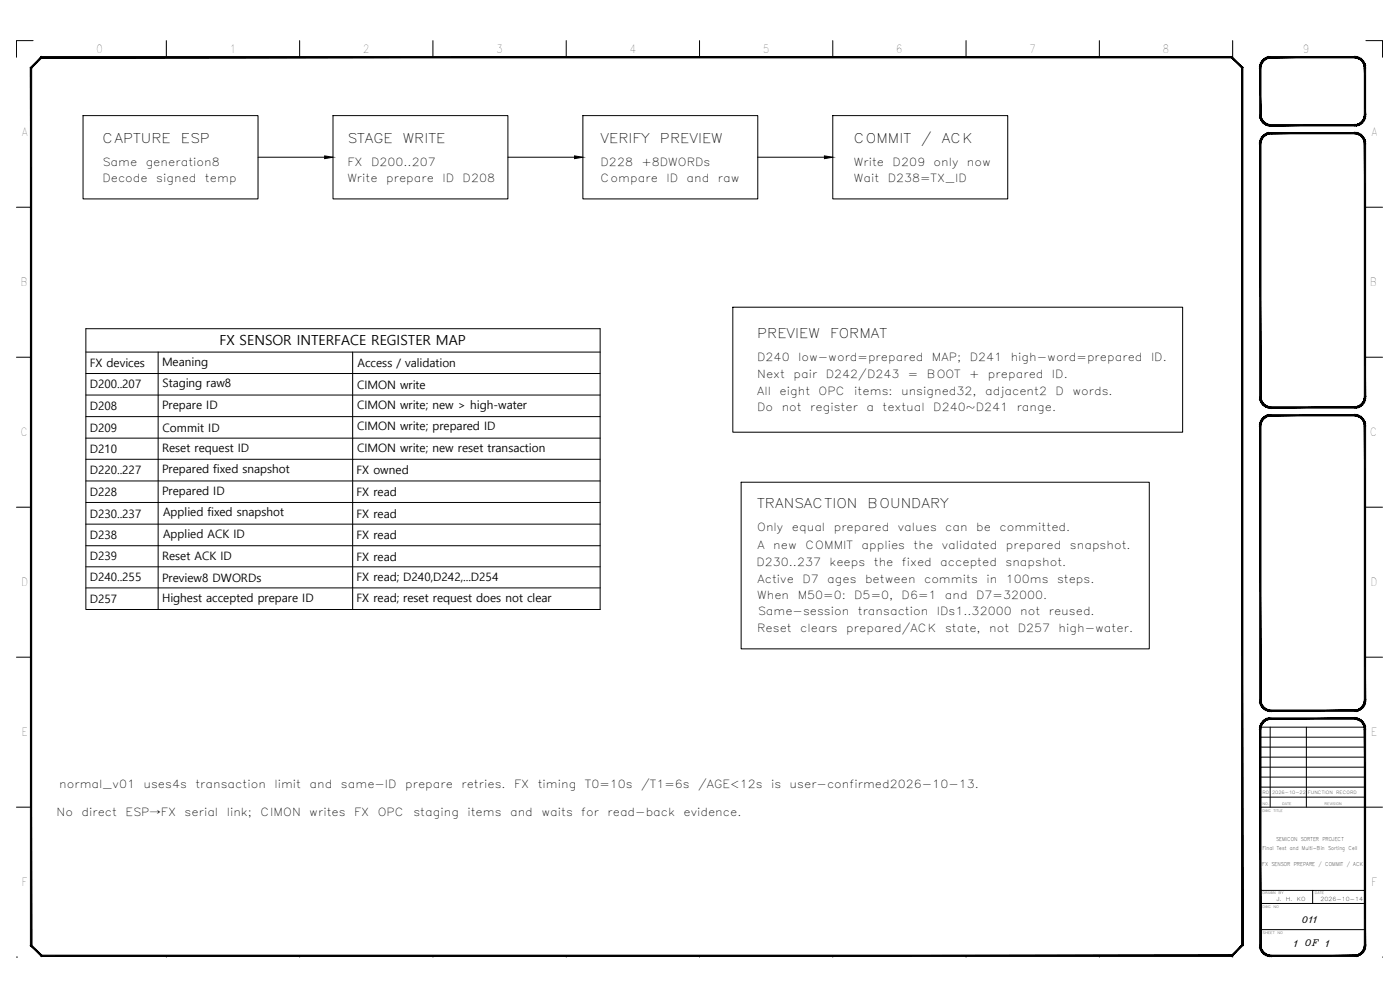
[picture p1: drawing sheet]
<svg xmlns="http://www.w3.org/2000/svg" width="420mm" height="297mm" viewBox="0 0 420 297" stroke-linecap="round" stroke-linejoin="round" font-family="sans-serif">
<g fill="none" stroke="#000" stroke-width=".3">
<path d="M9.9 12.2h-5v5M49.9 12.2v5M89.9 12.2v5M129.9 12.2v5M169.9 12.2v5M209.9 12.2v5M249.9 12.2v5M289.9 12.2v5M329.9 12.2v5M369.9 12.2v5M409.9 12.2h5v5M24.9 34.7h52.5v25h-52.5z"/>
<path d="M99.9 34.7h52.5v25h-52.5zM174.9 34.7h52.5v25h-52.5zM249.9 34.7h52.5v25h-52.5zM372.8 20.3v17.6M77.4 47.2h20M152.4 47.2h20M227.4 47.2h20M4.9 62.2h4.4M409.9 62.2h5M25.8 98.6h154.3v84.3h-154.3zM219.9 92.2h135v37.5h-135zM4.9 107.2h4.4"/>
<path d="M25.8 105.6h154.3M25.8 112.1h154.3M25.8 118.5h154.3M47.5 105.6v77.3M105.8 105.6v77.3M409.9 107.2h5M25.8 125h154.3M25.8 131.5h154.3M25.8 137.8h154.3M4.9 152.2h4.4M25.8 144.3h154.3M25.8 150.8h154.3"/>
<path d="M25.8 157.3h154.3M222.4 144.7h122.5v50h-122.5zM409.9 152.2h5M25.8 163.7h154.3M25.8 170.1h154.3M25.8 176.4h154.3M4.9 197.2h4.4M409.9 197.2h5M378.3 218.2h31.4M381.2 218.2v24M392.1 218.2v24M378.2 239.2h31.4"/>
<path d="M378.3 236.2h31.3M378.3 233.2h31.3M378.3 230.2h31.3M378.3 227.2h31.4M378.3 224.2h31.4M378.3 221.2h31.4M4.9 242.2h4.4M372.8 259.4v24.2M378.2 242.2h31.4M409.9 242.2h5M378.2 278.9h31.4M378.2 271.1h31.4"/>
<path d="M378.2 267.2h31.4M393.9 267.2v3.9M4.9 287.2h.1M49.9 286.8v.4M89.9 286.8v.4M129.9 286.8v.4M169.9 286.8v.4M209.9 286.8v.4M249.9 286.8v.4M289.9 286.8v.4M329.9 286.8v.4M369.9 286.5v.7"/>
<path d="M414.9 287.2h.1"/>
</g>
<g fill="#000" stroke="#000" stroke-width=".3">
<path d="M97.4 46.8l2.5 .4-2.5 .4zM172.4 46.8l2.5 .4-2.5 .4zM247.4 46.8l2.5 .4-2.5 .4z"/>
<path d="M380.9 17h.5v.4zM380.9 17v.4h.5zM380.4 17.2l.5-.2v.4zM380.4 17.2l.1 .3 .4-.1zM379.9 17.3l.5-.1 .1 .3zM379.9 17.3l.2 .4 .4-.2zM379.4 17.6l.5-.3 .2 .4zM379.4 17.6l.3 .3 .4-.2zM379 18l.4-.4 .3 .3zM379 18l.3 .2 .4-.3zM379 18l.3 .2-.6 .2zM378.7 18.4l.3 .2 .3-.4zM378.7 18.4l.3 .2-.6 .2zM378.4 18.8l.4 .2 .2-.4zM378.4 18.8l.4 .2-.6 .3zM378.2 19.3l.4 .1 .2-.4zM378.2 19.3l.4 .1-.5 .4zM378.1 19.8l.4 .1 .1-.5zM378.1 19.8l.4 .1-.5 .4zM378.5 19.9l-.5 .4h.4z"/>
<path d="M381.4 17.4h25.1v-.4zM381.4 17h25.1l-25.1 .4z"/>
<path d="M378 34.5h.4l-.3 .5zM378.4 34.5l-.3 .5 .4-.1zM378.1 35l.4-.1-.3 .6zM378.5 34.9l-.3 .6 .4-.1zM378.2 35.5l.4-.1-.2 .6zM378.6 35.4l-.2 .6 .4-.2zM378.4 36l.4-.2-.1 .6zM378.8 35.8l-.1 .6 .3-.2zM378.7 36.4l.3-.2v.6zM379 36.2v.6l.3-.3zM379 36.8l.3-.3 .1 .7zM379.3 36.5l.1 .7 .3-.4zM379.7 36.8l.2 .6-.5-.2zM379.7 36.8l.2 .6 .2-.3zM380.1 37.1l.3 .5-.5-.2zM380.1 37.1l.3 .5 .1-.3zM380.5 37.3l.4 .5-.5-.2zM380.5 37.3l.4 .5v-.4zM380.9 37.4l.5 .4h-.5zM380.9 37.4l.5 .4v-.4z"/>
<path d="M378 20.3l.4 14.2v-14.2zM378 20.3l.4 14.2h-.4z"/>
<path d="M380.9 39.8h.5v.3zM380.9 39.8v.4l.5-.1zM380.4 39.9l.5-.1v.4zM380.4 39.9l.1 .4 .4-.1zM379.9 40.1l.5-.2 .1 .4zM379.9 40.1l.2 .4 .4-.2zM379.4 40.4l.5-.3 .2 .4zM379.4 40.4l.3 .3 .4-.2zM379 40.7l.4-.3 .3 .3zM379 40.7l.3 .3 .4-.3zM379 40.7l.3 .3-.6 .1zM378.7 41.1l.3 .3 .3-.4zM378.7 41.1l.3 .3-.6 .2zM378.4 41.6l.4 .2 .2-.4zM378.4 41.6l.4 .2-.6 .3zM378.2 42.1l.4 .1 .2-.4zM378.2 42.1l.4 .1-.5 .4zM378.1 42.6h.4l.1-.4zM378.1 42.6h.4l-.5 .5zM378.5 42.6l-.5 .5h.4z"/>
<path d="M381.4 37.8h25.1v-.4zM381.4 37.4h25.1l-25.1 .4z"/>
<path d="M406.5 37.4l.5 .4h-.5zM406.5 37.4l.5 .4v-.4zM407 37.4l.5 .2-.5 .2zM407 37.4l.5 .2-.1-.3zM407.4 37.3l.6 .1-.5 .2zM407.4 37.3l.6 .1-.2-.3zM407.8 37.1l.7 .1-.5 .2zM407.8 37.1l.7 .1-.3-.4zM408.2 36.8h.7l-.4 .4zM408.2 36.8h.7l-.3-.3zM408.6 36.5l.6-.1-.3 .4zM408.9 36.2l-.3 .3 .6-.1zM408.9 36.2l.6-.2-.3 .4zM409.1 35.8l-.2 .4 .6-.2zM409.1 35.8l.6-.3-.2 .5zM409.3 35.4l-.2 .4 .6-.3zM409.3 35.4l.5-.4-.1 .5zM409.4 34.9l-.1 .5 .5-.4zM409.8 34.5v.5l-.4-.1zM409.5 34.5l-.1 .4 .4-.4z"/>
<path d="M409.5 20.3l.3 14.2v-14.2zM409.5 20.3l.3 14.2h-.3z"/>
<path d="M409.8 19.8v.5h-.3zM409.4 19.9l.1 .4 .3-.5zM409.7 19.3l.1 .5-.4 .1zM409.3 19.4l.1 .5 .3-.6zM409.5 18.8l.2 .5-.4 .1zM409.1 19l.2 .4 .2-.6zM409.2 18.4l.3 .4-.4 .2zM408.9 18.6l.2 .4 .1-.6zM408.9 18l.3 .4-.3 .2zM408.9 18l-.3 .2 .3 .4zM408.5 17.6l.4 .4-.3 .2zM408.5 17.6l-.3 .3 .4 .3zM408 17.3l.5 .3-.3 .3zM408 17.3l-.2 .4 .4 .2zM407.5 17.2l.5 .1-.2 .4zM407.5 17.2l-.1 .3 .4 .2zM407 17l.5 .2-.1 .3zM407 17v.4l.4 .1zM406.5 17h.5v.4zM406.5 17v.4h.5z"/>
<path d="M378 43.1l.4 76v-76zM378 43.1l.4 76h-.4z"/>
<path d="M381.4 40.1h25.1v-.3zM381.4 39.8h25.1l-25.1 .3z"/>
<path d="M409.5 43.1l.3 76v-76zM409.5 43.1l.3 76h-.3z"/>
<path d="M409.8 42.6v.5h-.3zM409.4 42.6l.1 .5 .3-.5zM409.7 42.1l.1 .5h-.4zM409.3 42.2l.1 .4 .3-.5zM409.5 41.6l.2 .5-.4 .1zM409.1 41.8l.2 .4 .2-.6zM409.2 41.1l.3 .5-.4 .2zM408.9 41.4l.2 .4 .1-.7zM408.9 40.7l.3 .4-.3 .3zM408.9 40.7l-.3 .3 .3 .4zM408.5 40.4l.4 .3-.3 .3zM408.5 40.4l-.3 .3 .4 .3zM408 40.1l.5 .3-.3 .3zM408 40.1l-.2 .4 .4 .2zM407.5 39.9l.5 .2-.2 .4zM407.5 39.9l-.1 .4 .4 .2zM407 39.8l.5 .1-.1 .4zM407 39.8v.4l.4 .1zM406.5 39.8h.5v.4zM406.5 39.8v.3l.5 .1z"/>
<path d="M378 119.1h.4l-.3 .5zM378.4 119.1l-.3 .5h.4zM378.1 119.6h.4l-.3 .5zM378.5 119.6l-.3 .5 .4-.1zM378.2 120.1l.4-.1-.2 .6zM378.6 120l-.2 .6 .4-.2zM378.4 120.6l.4-.2-.1 .7zM378.8 120.4l-.1 .7 .3-.3zM378.7 121.1l.3-.3v.7zM379 120.8v.7l.3-.3zM379 121.5l.3-.3 .1 .6zM379.3 121.2l.1 .6 .3-.3zM379.7 121.5l.2 .6-.5-.3zM379.7 121.5l.2 .6 .2-.4zM380.1 121.7l.3 .6-.5-.2zM380.1 121.7l.3 .6 .1-.4zM380.5 121.9l.4 .5-.5-.1zM380.5 121.9l.4 .5v-.4zM380.9 122l.5 .4h-.5zM380.9 122l.5 .4v-.4z"/>
<path d="M378 127.7l.4 82.4v-82.4zM378 127.7l.4 82.4h-.4z"/>
<path d="M381.4 122v.4l25.1-.4zM381.4 122.4l25.1-.4v.4z"/>
<path d="M381.4 124.4v.4l25.1-.4zM381.4 124.8l25.1-.4v.4z"/>
<path d="M380.9 124.5l.5-.1v.4zM380.9 124.5v.3h.5zM380.4 124.6l.5-.1v.3zM380.4 124.6l.1 .3 .4-.1zM379.9 124.8l.5-.2 .1 .3zM379.9 124.8l.2 .3 .4-.2zM379.4 125l.5-.2 .2 .3zM379.4 125l.3 .4 .4-.3zM379 125.4l.4-.4 .3 .4zM379 125.4l.3 .3 .4-.3zM379 125.4l.3 .3-.6 .1zM378.7 125.8l.3 .2 .3-.3zM378.7 125.8l.3 .2-.6 .2zM378.4 126.2l.4 .2 .2-.4zM378.4 126.2l.4 .2-.6 .3zM378.2 126.7l.4 .1 .2-.4zM378.2 126.7l.4 .1-.5 .4zM378.1 127.2l.4 .1 .1-.5zM378.1 127.2l.4 .1-.5 .4zM378.5 127.3l-.5 .4h.4z"/>
<path d="M406.5 122l.5 .4h-.5zM406.5 122l.5 .4v-.4zM407 122l.5 .3-.5 .1zM407 122l.5 .3-.1-.4zM407.4 121.9l.6 .2-.5 .2zM407.4 121.9l.6 .2-.2-.4zM407.8 121.7l.7 .1-.5 .3zM407.8 121.7l.7 .1-.3-.3zM408.2 121.5h.7l-.4 .3zM408.2 121.5h.7l-.3-.3zM408.6 121.2l.6-.1-.3 .4zM408.9 120.8l-.3 .4 .6-.1zM408.9 120.8l.6-.2-.3 .5zM409.1 120.4l-.2 .4 .6-.2zM409.1 120.4l.6-.3-.2 .5zM409.3 120l-.2 .4 .6-.3zM409.3 120l.5-.4-.1 .5zM409.4 119.6l-.1 .4 .5-.4zM409.8 119.1v.5h-.4zM409.5 119.1l-.1 .5 .4-.5z"/>
<path d="M409.8 127.2v.5h-.3zM409.4 127.3l.1 .4 .3-.5zM409.7 126.7l.1 .5-.4 .1zM409.3 126.8l.1 .5 .3-.6zM409.5 126.2l.2 .5-.4 .1zM409.1 126.4l.2 .4 .2-.6zM409.2 125.8l.3 .4-.4 .2zM408.9 126l.2 .4 .1-.6zM408.9 125.4l.3 .4-.3 .2zM408.9 125.4l-.3 .3 .3 .3zM408.5 125l.4 .4-.3 .3zM408.5 125l-.3 .4 .4 .3zM408 124.8l.5 .2-.3 .4zM408 124.8l-.2 .3 .4 .3zM407.5 124.6l.5 .2-.2 .3zM407.5 124.6l-.1 .3 .4 .2zM407 124.5l.5 .1-.1 .3zM407 124.5v.3l.4 .1zM406.5 124.4l.5 .1v.3zM406.5 124.4v.4h.5z"/>
<path d="M409.5 127.7l.3 82.4v-82.4zM409.5 127.7l.3 82.4h-.3z"/>
<path d="M378 210.1h.4l-.3 .5zM378.4 210.1l-.3 .5h.4zM378.1 210.6h.4l-.3 .5zM378.5 210.6l-.3 .5 .4-.1zM378.2 211.1l.4-.1-.2 .6zM378.6 211l-.2 .6 .4-.2zM378.4 211.6l.4-.2-.1 .7zM378.8 211.4l-.1 .7 .3-.3zM378.7 212.1l.3-.3v.7zM379 211.8v.7l.3-.3zM379 212.5l.3-.3 .1 .6zM379.3 212.2l.1 .6 .3-.3zM379.7 212.5l.2 .6-.5-.3zM379.7 212.5l.2 .6 .2-.4zM380.1 212.7l.3 .6-.5-.2zM380.1 212.7l.3 .6 .1-.4zM380.5 212.9l.4 .5-.5-.1zM380.5 212.9l.4 .5v-.4zM380.9 213l.5 .4h-.5zM380.9 213l.5 .4v-.4z"/>
<path d="M378 218.7l.4 64.9v-64.9zM378 218.7l.4 64.9h-.4z"/>
<path d="M381.4 213v.4l25.1-.4zM381.4 213.4l25.1-.4v.4z"/>
<path d="M381.4 215.4v.4l25.1-.4zM381.4 215.8l25.1-.4v.4z"/>
<path d="M380.9 215.4h.5v.4zM380.9 215.4v.4h.5zM380.4 215.6l.5-.2v.4zM380.4 215.6l.1 .3 .4-.1zM379.9 215.8l.5-.2 .1 .3zM379.9 215.8l.2 .3 .4-.2zM379.4 216l.5-.2 .2 .3zM379.4 216l.3 .4 .4-.3zM379 216.4l.4-.4 .3 .4zM379 216.4l.3 .3 .4-.3zM379 216.4l.3 .3-.6 .1zM378.7 216.8l.3 .2 .3-.3zM378.7 216.8l.3 .2-.6 .2zM378.4 217.2l.4 .2 .2-.4zM378.4 217.2l.4 .2-.6 .3zM378.2 217.7l.4 .1 .2-.4zM378.2 217.7l.4 .1-.5 .4zM378.1 218.2l.4 .1 .1-.5zM378.1 218.2l.4 .1-.5 .4zM378.5 218.3l-.5 .4h.4z"/>
<path d="M406.5 213l.5 .4h-.5zM406.5 213l.5 .4v-.4zM407 213l.5 .3-.5 .1zM407 213l.5 .3-.1-.4zM407.4 212.9l.6 .2-.5 .2zM407.4 212.9l.6 .2-.2-.4zM407.8 212.7l.7 .1-.5 .3zM407.8 212.7l.7 .1-.3-.3zM408.2 212.5h.7l-.4 .3zM408.2 212.5h.7l-.3-.3zM408.6 212.2l.6-.1-.3 .4zM408.9 211.8l-.3 .4 .6-.1zM408.9 211.8l.6-.2-.3 .5zM409.1 211.4l-.2 .4 .6-.2zM409.1 211.4l.6-.3-.2 .5zM409.3 211l-.2 .4 .6-.3zM409.3 211l.5-.4-.1 .5zM409.4 210.6l-.1 .4 .5-.4zM409.8 210.1v.5h-.4zM409.5 210.1l-.1 .5 .4-.5z"/>
<path d="M409.8 218.2v.5h-.3zM409.4 218.3l.1 .4 .3-.5zM409.7 217.7l.1 .5-.4 .1zM409.3 217.8l.1 .5 .3-.6zM409.5 217.2l.2 .5-.4 .1zM409.1 217.4l.2 .4 .2-.6zM409.2 216.8l.3 .4-.4 .2zM408.9 217l.2 .4 .1-.6zM408.9 216.4l.3 .4-.3 .2zM408.9 216.4l-.3 .3 .3 .3zM408.5 216l.4 .4-.3 .3zM408.5 216l-.3 .4 .4 .3zM408 215.8l.5 .2-.3 .4zM408 215.8l-.2 .3 .4 .3zM407.5 215.6l.5 .2-.2 .3zM407.5 215.6l-.1 .3 .4 .2zM407 215.4l.5 .2-.1 .3zM407 215.4v.4l.4 .1zM406.5 215.4h.5v.4zM406.5 215.4v.4h.5z"/>
<path d="M409.5 218.7l.3 64.9v-64.9zM409.5 218.7l.3 64.9h-.3z"/>
<path d="M372.6 20.4v263.2l.4 .1zM372.6 20.4l.4-.2v263.5zM369.6 17.4l3 3 .4-.2zM369.8 17l3.2 3.2-3.4-2.8zM12.5 17.4h357.1l.2-.4zM12.4 17h357.4l-357.3 .4zM12.4 17l-2.9 3.4 3-3zM12.4 17l-2.9 3.4-.4-.2zM9.1 20.2l.4 263.4v-263.2zM9.1 20.2l.4 263.4-.4 .1zM9.1 283.7l3.4 2.9-3-3zM9.1 283.7l3.4 2.9-.1 .4zM12.5 286.6l-.1 .4 357.2-.4zM12.4 287l357.2-.4 .2 .4zM369.6 286.6l.2 .4 2.8-3.4zM372.6 283.6l.4 .1-3.2 3.3z"/>
<path d="M378 283.6h.4l-.3 .6zM378.4 283.6l-.3 .6 .4-.1zM378.1 284.2l.4-.1-.3 .6zM378.5 284.1l-.3 .6 .4-.1zM378.2 284.7l.4-.1-.2 .6zM378.6 284.6l-.2 .6 .4-.2zM378.4 285.2l.4-.2-.1 .6zM378.8 285l-.1 .6 .3-.2zM378.7 285.6l.3-.2v.6zM379 285.4v.6l.3-.3zM379 286l.3-.3 .1 .6zM379.3 285.7l.1 .6 .3-.3zM379.7 286l.2 .6-.5-.3zM379.7 286l.2 .6 .2-.3zM380.1 286.3l.3 .5-.5-.2zM380.1 286.3l.3 .5 .1-.4zM380.5 286.4l.4 .5-.5-.1zM380.5 286.4l.4 .5v-.4zM380.9 286.5l.5 .5-.5-.1zM380.9 286.5l.5 .5v-.4z"/>
<path d="M381.4 286.6v.4l25.1-.4zM381.4 287l25.1-.4v.4z"/>
<path d="M406.5 286.6l.5 .3-.5 .1zM406.5 286.6l.5 .3v-.4zM407 286.5l.5 .3-.5 .1zM407 286.5l.5 .3-.1-.4zM407.4 286.4l.6 .2-.5 .2zM407.4 286.4l.6 .2-.2-.3zM407.8 286.3h.7l-.5 .3zM407.8 286.3h.7l-.3-.3zM408.2 286h.7l-.4 .3zM408.2 286h.7l-.3-.3zM408.6 285.7l.6-.1-.3 .4zM408.9 285.4l-.3 .3 .6-.1zM408.9 285.4l.6-.2-.3 .4zM409.1 285l-.2 .4 .6-.2zM409.1 285l.6-.3-.2 .5zM409.3 284.6l-.2 .4 .6-.3zM409.3 284.6l.5-.4-.1 .5zM409.4 284.1l-.1 .5 .5-.4zM409.8 283.6v.6l-.4-.1zM409.5 283.6l-.1 .5 .4-.5z"/>
</g>
<text font-size="4.2" x="65.9" y="103.6">FX SENSOR INTERFACE REGISTER MAP</text>
<g font-size="4">
<text x="30.7" y="42.9">CAPTURE</text>
<text x="54.3" y="42.9">ESP</text>
<text x="104.3" y="42.9">STAGE</text>
<text x="120.9" y="42.9">WRITE</text>
<text x="180.2" y="42.9">VERIFY</text>
<text x="198.1" y="42.9">PREVIEW</text>
<text x="256.3" y="42.9">COMMIT</text>
<text x="276.5" y="42.9">/</text>
<text x="282.7" y="42.9">ACK</text>
<text x="227.3" y="101.4">PREVIEW</text>
<text x="249.1" y="101.4">FORMAT</text>
<text x="227.3" y="152.4">TRANSACTION</text>
<text x="260.4" y="152.4">BOUNDARY</text>
</g>
<g font-size="3.5">
<text x="26.9" y="110.1">FX devices</text>
<text x="48.6" y="109.7">Meaning</text>
<text x="107.3" y="110">Access / validation</text>
<text x="26.9" y="116.6">D200..207</text>
<text x="48.7" y="116.2">Staging raw8</text>
<text x="107.2" y="116.6">CIMON write</text>
<text x="26.9" y="123">D208</text>
<text x="48.6" y="122.6">Prepare ID</text>
<text x="107.2" y="122.7">CIMON write; new &gt; high-water</text>
<text x="26.9" y="129.5">D209</text>
<text x="48.8" y="129.5">Commit ID</text>
<text x="107.2" y="129.2">CIMON write; prepared ID</text>
<text x="26.9" y="135.9">D210</text>
<text x="48.6" y="135.5">Reset request ID</text>
<text x="107.2" y="135.7">CIMON write; new reset transaction</text>
<text x="26.9" y="142.3">D220..227</text>
<text x="48.6" y="142">Prepared fixed snapshot</text>
<text x="107" y="142.4">FX owned</text>
<text x="26.9" y="148.8">D228</text>
<text x="48.6" y="148.4">Prepared ID</text>
<text x="107" y="148.8">FX read</text>
<text x="26.9" y="155.3">D230..237</text>
<text x="48.9" y="155">Applied fixed snapshot</text>
<text x="107" y="155.3">FX read</text>
<text x="26.9" y="161.7">D238</text>
<text x="48.9" y="161.4">Applied ACK ID</text>
<text x="107" y="161.8">FX read</text>
<text x="26.9" y="168.1">D239</text>
<text x="48.6" y="168.1">Reset ACK ID</text>
<text x="107" y="168.2">FX read</text>
<text x="26.9" y="174.5">D240..255</text>
<text x="48.6" y="174.5">Preview8 DWORDs</text>
<text x="107" y="174.3">FX read; D240,D242,...D254</text>
<text x="26.9" y="180.9">D257</text>
<text x="48.6" y="180.5">Highest accepted prepare ID</text>
<text x="107" y="180.5">FX read; reset request does not clear</text>
</g>
<g font-size="3.4">
<text x="29" y="15.9">0</text>
<text x="69.2" y="15.9">1</text>
<text x="109" y="15.9">2</text>
<text x="149" y="15.9">3</text>
<text x="189" y="16">4</text>
<text x="229" y="15.9">5</text>
<text x="269" y="15.9">6</text>
<text x="309" y="15.9">7</text>
<text x="349" y="15.9">8</text>
<text x="391" y="15.9">9</text>
<text x="6.4" y="40.9">A</text>
<text x="411.4" y="40.9">A</text>
<text x="30.7" y="49.9">Same</text>
<text x="43.7" y="49.9">generation8</text>
<text x="104.3" y="49.9">FX</text>
<text x="111.4" y="49.9">D200..207</text>
<text x="180.2" y="49.9">D228</text>
<text x="192.5" y="49.9">+8DWORDs</text>
<text x="256.3" y="49.9">Write</text>
<text x="267.9" y="49.9">D209</text>
<text x="280.2" y="49.9">only</text>
<text x="290.2" y="49.9">now</text>
<text x="30.7" y="54.7">Decode</text>
<text x="46.9" y="54.7">signed</text>
<text x="61.5" y="54.7">temp</text>
<text x="104.3" y="54.7">Write</text>
<text x="115.9" y="54.7">prepare</text>
<text x="132.8" y="54.7">ID</text>
<text x="138.8" y="54.7">D208</text>
<text x="180.2" y="54.7">Compare</text>
<text x="200" y="54.7">ID</text>
<text x="206" y="54.7">and</text>
<text x="215.4" y="54.7">raw</text>
<text x="256.3" y="54.7">Wait</text>
<text x="266.4" y="54.7">D238=TX_ID</text>
<text x="6.3" y="85.9">B</text>
<text x="411.3" y="85.9">B</text>
<text x="227.3" y="108.4">D240</text>
<text x="227.3" y="113.4">Next</text>
<text x="238.1" y="113.4">pair</text>
<text x="239.5" y="108.4">low-word=prepared</text>
<text x="247.8" y="113.4">D242/D243</text>
<text x="272.5" y="113.4">=</text>
<text x="278.1" y="113.4">BOOT</text>
<text x="279.7" y="108.4">MAP;</text>
<text x="290.9" y="113.4">+</text>
<text x="291" y="108.4">D241</text>
<text x="296.5" y="113.4">prepared</text>
<text x="303.3" y="108.4">high-word=prepared</text>
<text x="315.7" y="113.4">ID.</text>
<text x="345.4" y="108.4">ID.</text>
<text x="227.3" y="118.4">All</text>
<text x="233.9" y="118.4">eight</text>
<text x="245.7" y="118.4">OPC</text>
<text x="256.4" y="118.4">items:</text>
<text x="270.4" y="118.4">unsigned32,</text>
<text x="295.7" y="118.4">adjacent2</text>
<text x="316.8" y="118.4">D</text>
<text x="321.9" y="118.4">words.</text>
<text x="227.3" y="123.4">Do</text>
<text x="234.6" y="123.4">not</text>
<text x="243.2" y="123.4">register</text>
<text x="260" y="123.4">a</text>
<text x="264.8" y="123.4">textual</text>
<text x="280.1" y="123.4">D240~D241</text>
<text x="305.1" y="123.4">range.</text>
<text x="6.3" y="130.9">C</text>
<text x="411.3" y="130.9">C</text>
<text x="227.3" y="159.4">Only</text>
<text x="237.6" y="159.4">equal</text>
<text x="250.2" y="159.4">prepared</text>
<text x="269.4" y="159.4">values</text>
<text x="283.7" y="159.4">can</text>
<text x="293" y="159.4">be</text>
<text x="300" y="159.4">committed.</text>
<text x="227.4" y="164.7">A</text>
<text x="232.1" y="164.7">new</text>
<text x="241.7" y="164.7">COMMIT</text>
<text x="258.6" y="164.7">applies</text>
<text x="274.2" y="164.7">the</text>
<text x="282.6" y="164.7">validated</text>
<text x="301.9" y="164.7">prepared</text>
<text x="321.1" y="164.7">snapshot.</text>
<text x="227" y="169.7">D230..237</text>
<text x="249" y="169.7">keeps</text>
<text x="262.2" y="169.7">the</text>
<text x="270.7" y="169.7">fixed</text>
<text x="282.2" y="169.7">accepted</text>
<text x="301.8" y="169.7">snapshot.</text>
<text x="6.4" y="175.9">D</text>
<text x="227.2" y="179.8">When</text>
<text x="227.4" y="174.8">Active</text>
<text x="239.4" y="179.8">M50=0:</text>
<text x="240.8" y="174.8">D7</text>
<text x="248.3" y="174.8">ages</text>
<text x="256.4" y="179.8">D5=0,</text>
<text x="259.6" y="174.8">between</text>
<text x="270.6" y="179.8">D6=1</text>
<text x="277.3" y="174.8">commits</text>
<text x="283.6" y="179.8">and</text>
<text x="293" y="179.8">D7=32000.</text>
<text x="296" y="174.8">in</text>
<text x="301.8" y="174.8">100ms</text>
<text x="317.2" y="174.8">steps.</text>
<text x="411.4" y="175.9">D</text>
<text x="227.4" y="184.7">Same-session</text>
<text x="257.4" y="184.7">transaction</text>
<text x="281.2" y="184.7">IDs1..32000</text>
<text x="306.2" y="184.7">not</text>
<text x="314.8" y="184.7">reused.</text>
<text x="227.3" y="189.7">Reset</text>
<text x="240.2" y="189.7">clears</text>
<text x="254" y="189.7">prepared/ACK</text>
<text x="283.6" y="189.7">state,</text>
<text x="296.8" y="189.7">not</text>
<text x="305.4" y="189.7">D257</text>
<text x="317.7" y="189.7">high-water.</text>
<text x="6.5" y="220.9">E</text>
<text x="411.5" y="220.9">E</text>
<text x="17.7" y="236.4">normal_v01</text>
<text x="43.1" y="236.4">uses4s</text>
<text x="58.6" y="236.4">transaction</text>
<text x="82.3" y="236.4">limit</text>
<text x="92.9" y="236.4">and</text>
<text x="102.3" y="236.4">same-ID</text>
<text x="121.6" y="236.4">prepare</text>
<text x="138.5" y="236.4">retries.</text>
<text x="154.3" y="236.4">FX</text>
<text x="161.4" y="236.4">timing</text>
<text x="175.5" y="236.4">T0=10s</text>
<text x="192.4" y="236.4">/T1=6s</text>
<text x="209.5" y="236.4">/AGE&lt;12s</text>
<text x="231.4" y="236.4">is</text>
<text x="237" y="236.4">user-confirmed2026-10-13.</text>
<text x="17" y="244.7">No</text>
<text x="24.5" y="244.7">direct</text>
<text x="37.7" y="244.7">ESP→FX</text>
<text x="55.4" y="244.7">serial</text>
<text x="68" y="244.7">link;</text>
<text x="78.1" y="244.7">CIMON</text>
<text x="92.8" y="244.7">writes</text>
<text x="106.3" y="244.7">FX</text>
<text x="113.4" y="244.7">OPC</text>
<text x="124.1" y="244.7">staging</text>
<text x="140.3" y="244.7">items</text>
<text x="153.1" y="244.7">and</text>
<text x="162.5" y="244.7">waits</text>
<text x="174.5" y="244.7">for</text>
<text x="182.3" y="244.7">read-back</text>
<text x="205.1" y="244.7">evidence.</text>
<text x="6.6" y="265.9">F</text>
<text x="411.6" y="265.9">F</text>
</g>
<g font-size="2.7">
<text x="390.8" y="276.8">011</text>
<text x="388.4" y="284">1</text>
<text x="391.7" y="283.9">OF</text>
<text x="397.9" y="284">1</text>
</g>
<g font-size="1.7">
<text x="383.1" y="270.3">J.</text>
<text x="385.9" y="270.3">H.</text>
<text x="389.2" y="270.3">KO</text>
<text x="396.3" y="270.3">2026-10-14</text>
</g>
<g font-size="1.6">
<text x="378.9" y="254.9">Final Test and Multi-Bin Sorting Cell</text>
<text x="383" y="252.4">SEMICON SORTER PROJECT</text>
<text x="378.8" y="260">FX SENSOR PREPARE / COMMIT / ACK</text>
</g>
<g font-size="1.3">
<text x="378.9" y="238.2">R0</text>
<text x="381.7" y="238.2">2026-10-22</text>
<text x="392.5" y="238.3">FUNCTION</text>
<text x="401" y="238.3">RECORD</text>
</g>
<g font-size="1.1">
<text x="378.9" y="243.5">DWG</text>
<text x="378.9" y="241.5">NO.</text>
<text x="382.2" y="243.5">TITLE</text>
<text x="384.8" y="241.5">DATE</text>
<text x="397.5" y="241.5">REVISION</text>
<text x="378.9" y="268.3">DRAWN</text>
<text x="383.7" y="268.3">BY</text>
<text x="394.6" y="268.3">DATE</text>
<text x="378.9" y="272.5">DWG</text>
<text x="382.2" y="272.5">NO</text>
<text x="378.9" y="280.2">SHEET</text>
<text x="383.4" y="280.2">NO</text>
</g>
</svg>
